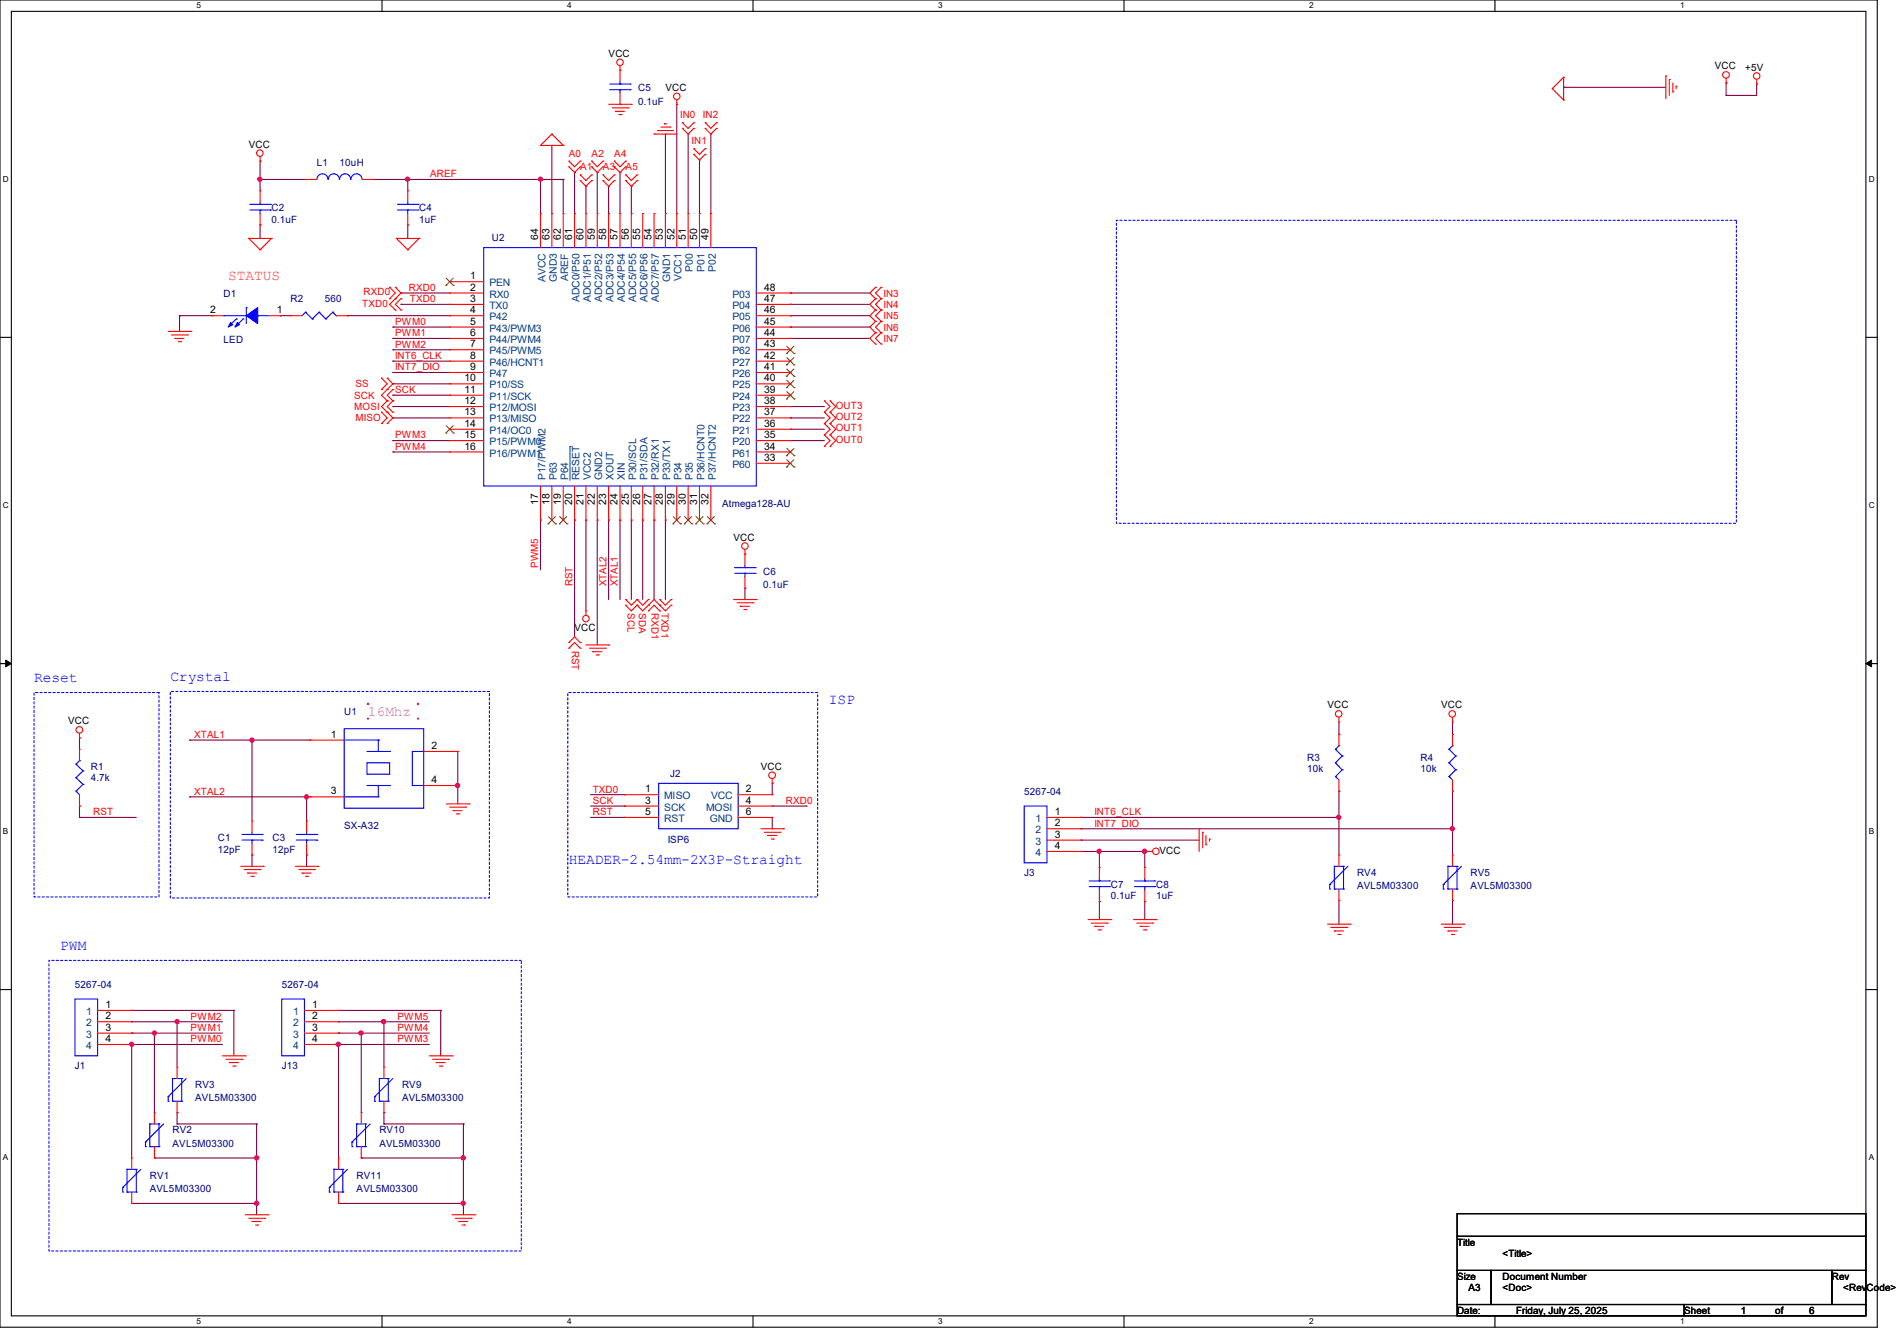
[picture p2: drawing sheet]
<svg xmlns="http://www.w3.org/2000/svg" width="297mm" height="210mm" viewBox="0 0 297 210" stroke-linecap="round" stroke-linejoin="round" font-family="sans-serif">
<path d="M0 0h293.9v207.9h-293.9zM1.8 1.8h290.3v204.3h-290.3z" fill="none" stroke="#000" stroke-width=".17"/>
<g fill="#fff">
<path d="M30.8 .2h.7v1.4h-.7z"/>
<path d="M30.8 206.2h.7v1.4h-.7z"/>
</g>
<path d="M59.8 0v1.8M59.8 206.1v1.8" fill="none" stroke="#000" stroke-width=".17"/>
<g fill="#fff">
<path d="M88.8 .2h.7v1.4h-.7z"/>
<path d="M88.8 206.2h.7v1.4h-.7z"/>
</g>
<path d="M117.9 0v1.8M117.9 206.1v1.8" fill="none" stroke="#000" stroke-width=".17"/>
<g fill="#fff">
<path d="M146.9 .2h.7v1.4h-.7z"/>
<path d="M146.9 206.2h.7v1.4h-.7z"/>
</g>
<path d="M176 0v1.8M176 206.1v1.8" fill="none" stroke="#000" stroke-width=".17"/>
<g fill="#fff">
<path d="M205 .2h.7v1.4h-.7z"/>
<path d="M205 206.2h.7v1.4h-.7z"/>
</g>
<path d="M234.1 0v1.8M234.1 206.1v1.8" fill="none" stroke="#000" stroke-width=".17"/>
<g fill="#fff">
<path d="M263.1 .2h.6v1.4h-.6z"/>
<path d="M263.1 206.2h.6v1.4h-.6z"/>
<path d="M.5 27.3h.9v1.4h-.9z"/>
<path d="M292.6 27.3h.9v1.4h-.9z"/>
<path d="M.5 78.4h.9v1.4h-.9z"/>
<path d="M292.6 78.4h.9v1.4h-.9z"/>
</g>
<path d="M0 52.8h1.8M292.1 52.8h1.8" fill="none" stroke="#000" stroke-width=".17"/>
<g fill="#fff">
<path d="M.5 129.5h.8v1.4h-.8z"/>
<path d="M292.6 129.5h.8v1.4h-.8z"/>
</g>
<path d="M0 103.9h1.8M292.1 103.9h1.8" fill="none" stroke="#000" stroke-width=".17"/>
<path d="M.9 103.4l.9 .5-.9 .5zM292.1 103.9l.9-.5v1z" fill="#000" stroke="#000" stroke-width=".16"/>
<g fill="#fff">
<path d="M.5 180.5h.8v1.4h-.8z"/>
<path d="M292.6 180.5h.8v1.4h-.8z"/>
</g>
<path d="M0 155h1.8M292.1 155h1.8" fill="none" stroke="#000" stroke-width=".17"/>
<path d="M174.8 34.5h97.1v47.5h-97.1zM5.3 108.5h19.6v32h-19.6zM26.7 108.3h49.9v32.3h-49.9zM88.9 108.5h39.1v32h-39.1zM7.7 150.4h73.9v45.5h-73.9z" fill="none" stroke="#00f" stroke-width=".17" stroke-dasharray=".3 .3"/>
<path d="M57.4 110.1h.4v.3h-.4zM65.3 110.1h.3v.3h-.3zM65.3 112.4h.3v.3h-.3zM57.4 112.4h.4v.3h-.4z" fill-rule="evenodd" fill="#f0f"/>
<g fill="none" stroke="#800040" stroke-width=".17">
<path d="M106 16.3h.1M106 16.3v17.1M244.8 13.7h.1M244.8 13.7v.2M244.8 13.7h16M270.3 13h.1M270.3 14.9h.1M270.3 13v1.9M275 13.2h.1M275 13.2v1.7h-4.7M40.7 35.2h.1M40.7 25.2h.1"/>
<path d="M40.7 28.1h.1M40.7 25.2v4.7M40.7 35.2v2.1M40.7 28.1h7.1M58.5 28.1h.1M58.5 28.1h29.7M63.8 35.2h.1M63.8 28.1h.1M63.8 28.1v1.8M63.8 35.2v2.1M84.6 28.1h.1M84.6 28.1v5.3"/>
<path d="M86.4 22.8h.1M86.4 22.8v10.6M88.2 28.1h.1M88.2 28.1v5.3M90 27h.1M90 27v6.4M91.7 29.2h.1M91.7 29.2v4.2M93.5 27h.1M93.5 27v6.4M95.3 29.2h.1M95.3 29.2v4.2"/>
<path d="M97.1 27h.1M97.1 27v6.4M98.8 29.2h.1M98.8 29.2v4.2M104.2 21h.1M104.2 21v12.4M107.7 21h.1M107.7 21v12.4M109.5 25.1h.1M109.5 25.1v8.3M111.3 21h.1M111.3 21v12.4"/>
<path d="M28.1 49.4h.1M28.1 49.4h5.1M28.1 49.4v2.5M43.9 49.4h.1M43.9 49.4h1.6M54.4 49.4h.1M54.4 49.4h16M61.5 51.2h.1M61.5 53h.1M61.5 54.8h.1M61.5 56.6h.1M61.5 58.3h.1"/>
<path d="M61.5 51.2h8.9M61.5 53h8.9M61.5 54.8h8.9M61.5 56.6h8.9M61.5 58.3h8.9M62.8 47.7h.1M62.8 45.9h.1M62.8 47.7h7.6M62.8 45.9h7.6M123.7 45.9h.1M123.7 47.7h.1M123.7 49.4h.1"/>
<path d="M123.7 51.2h.1M123.7 53h.1M123.7 47.7h12.5M123.7 45.9h12.5M123.7 49.4h12.5M123.7 51.2h12.5M123.7 53h12.5M61.5 61.9h.1M61.5 70.8h.1M61.5 69h.1M61.5 63.7h.1M61.5 65.4h.1"/>
<path d="M61.5 60.1h.1M61.5 61.9h8.9M61.5 63.7h8.9M61.5 69h8.9M61.5 65.4h8.9M61.5 70.8h8.9M61.5 60.1h8.9M123.7 63.7h.1M123.7 69h.1M123.7 67.2h.1M123.7 65.4h.1M123.7 63.7h5.4"/>
<path d="M123.7 69h5.4M123.7 67.2h5.4M123.7 65.4h5.4M84.6 81.4h.1M84.6 81.4v7.8M90 81.4h.1M90 81.4v18.3M91.7 81.4h.1M91.7 81.4v14.3M93.5 81.4h.1M93.5 81.4v19.6M95.3 81.4h.1"/>
<path d="M95.3 81.4v12.5M97.1 81.4h.1M97.1 81.4v12.5M98.8 81.4h.1M98.8 81.4v12.5M100.6 81.4h.1M100.6 81.4v12.5M102.4 81.4h.1M102.4 81.4v12.5M104.2 81.4h.1M104.2 81.4v12.5M116.6 92.1h.1"/>
<path d="M116.6 92.1v1.8M12.4 115.6h.1M12.4 115.6v1.7M29.7 115.9h.1M29.7 115.9h18.9M39.5 115.9h.1M39.5 115.9v12.7M71.7 117.7h.1M71.7 117.7v8.2M209.6 115h.1M209.6 113.1v1.9M227.4 115h.1"/>
<path d="M227.4 113.1v1.9M12.4 128h.1M12.4 126.2h.1M12.4 126.2v1.8M12.4 128h8.9M29.7 124.8h.1M29.7 124.8h18.9M39.5 133.9h.1M39.5 133.9v1.8M48 124.8h.1M48 133.9h.1M48 124.8v3.8"/>
<path d="M48 133.9v1.8M71.7 123h.1M92.5 128h5.3M92.5 126.2h5.3M92.5 124.5h5.3M97.8 124.5h.1M97.8 126.2h.1M97.8 128h.1M120.9 122.7h.1M120.9 129.8h.1M120.9 122.7v1.8M120.9 128v1.8"/>
<path d="M120.9 126.2h5.3M126.2 126.2h.1M169.2 131.6h.1M169.2 133.3h.1M169.2 129.8h.1M169.2 128h.1M169.2 128h40.4M169.2 133.3h10.5M169.2 131.6h18.5M169.2 129.8h58.2M172.1 133.3h.1M172.1 133.3v2.5"/>
<path d="M179.2 133.3h.1M179.2 133.3v2.5M209.6 128h.1M209.6 123.9h.1M209.6 123.9v10M227.4 129.8h.1M227.4 123.9h.1M227.4 123.9v10M20.6 158.2h.1M20.6 158.2h16M36.6 158.2h.1M36.6 158.2v7.2"/>
<path d="M53 158.2h.1M53 158.2h16M69 158.2h.1M69 158.2v7.2M172.1 141.2h.1M172.1 141.2v2.8M179.2 141.2h.1M179.2 141.2v2.8M209.6 141h.1M209.6 141v3.7M227.4 141h.1M227.4 141v3.7"/>
<path d="M20.6 163.6h.1M20.6 160h.1M20.6 161.8h.1M20.6 160h14.2M20.6 161.8h14.2M20.6 163.6h14.2M20.6 163.6v17.8M24.2 161.8h.1M24.2 161.8v12.4M27.7 160h.1M27.7 174.2h.1M27.7 176h.1"/>
<path d="M27.7 160v7.1M27.7 174.2v1.8M27.7 176h12.5M40.2 176h.1M40.2 176v14.2M53 163.6h.1M53 160h.1M53 161.8h.1M53 160h14.2M53 161.8h14.2M53 163.6h14.2M53 163.6v17.8"/>
<path d="M56.6 161.8h.1M56.6 161.8v12.4M60.1 160h.1M60.1 174.2h.1M60.1 176h.1M60.1 176h12.5M60.1 160v7.1M60.1 174.2v1.8M72.6 176h.1M72.6 176v14.2M20.6 188.5h.1M20.6 188.5h19.6"/>
<path d="M24.2 181.4h.1M24.2 181.4h16M40.2 188.5h.1M40.2 181.4h.1M53 188.5h.1M53 188.5h19.6M56.6 181.4h.1M56.6 181.4h16M72.6 188.5h.1M72.6 181.4h.1"/>
</g>
<g fill="#f0f" stroke="#f0f" stroke-width=".17">
<circle cx="40.7" cy="28.1" r=".34"/>
<circle cx="63.8" cy="28.1" r=".34"/>
<circle cx="84.6" cy="28.1" r=".34"/>
<circle cx="71.6" cy="123" r=".34"/>
<circle cx="39.5" cy="115.9" r=".34"/>
<circle cx="48" cy="124.8" r=".33"/>
<circle cx="27.7" cy="160" r=".34"/>
<circle cx="24.2" cy="161.8" r=".34"/>
<circle cx="20.6" cy="163.6" r=".34"/>
<circle cx="40.2" cy="188.4" r=".34"/>
<circle cx="40.2" cy="181.3" r=".34"/>
<circle cx="172.1" cy="133.3" r=".34"/>
<circle cx="179.2" cy="133.3" r=".34"/>
<circle cx="60.1" cy="160" r=".34"/>
<circle cx="56.5" cy="161.8" r=".34"/>
<circle cx="53" cy="163.6" r=".34"/>
<circle cx="72.5" cy="188.4" r=".34"/>
<circle cx="72.5" cy="181.3" r=".34"/>
<circle cx="227.4" cy="129.8" r=".34"/>
<circle cx="209.6" cy="128" r=".34"/>
</g>
<g fill="none" stroke="#f00" stroke-width=".17">
<path d="M95.3 16.3h3.5M95.8 16.9h2.5M96.4 17.4h.1M96.4 17.4h1.4M96.9 17.9h.3M97.1 11h.1M97.1 16.3h.1M97.1 10.3v2.5M97.1 14.6v1.7M97.2 17.9h.1M98.3 16.9h.1M98.8 16.3h.1"/>
<path d="M103.5 19.9h1.4M104 19.4h.1M104 19.4h.4M104.9 19.9h.1M106 16.3h.1M106 15.7v.6M106.8 19.2h.1M106.8 19.2l.9 .9 .9-.9M108.6 19.2h.1M110.4 19.2h.1M110.4 19.2l.9 .9 .9-.9M112.2 19.2h.1"/>
<path d="M243 13.9h.1M243 13.9l1.8 1.8M244.8 15.7h.1M244.8 12.1h.1M244.8 12.1v3.6M244.8 12.1l-1.8 1.8M260.8 11.9h.1M260.8 11.9v3.6M261.4 12.4h.1M261.4 12.4v2.5M261.9 14.4h.1M261.9 13v1.4"/>
<path d="M262.4 13.5h.1M262.4 13.5v.4M270.3 13h.1M270.3 12.3v.7M275 13.2h.1M275 12.4v.8M38.9 37.3h.1M38.9 37.3h3.6M38.9 37.3l1.8 1.8M40.7 25.2h.1M40.7 39.1h.1M40.7 29.9h.1"/>
<path d="M40.7 35.2h.1M40.7 24.6v.6M40.7 29.9v1.8M40.7 33.4v1.8M42.5 37.3h.1M42.5 37.3l-1.8 1.8M47.8 28.1h.1M47.8 28.1h1.8M56.7 28.1h1.8M58.5 28.1h.1M62.1 37.3h.1M62.1 37.3h3.5"/>
<path d="M62.1 37.3l1.7 1.8M63.8 39.1h.1M63.8 29.9h.1M63.8 35.2h.1M63.8 29.9v1.8M63.8 33.4v1.8M65.6 37.3h.1M65.6 37.3l-1.8 1.8M84.6 22.8h.1M84.6 33.4h.1M84.6 22.8h3.6M84.6 33.4v5.4"/>
<path d="M86.4 21h.1M86.4 33.4h.1M86.4 21l-1.8 1.8M86.4 21l1.8 1.8M86.4 33.4v5.4M88.2 22.8h.1M88.2 33.4h.1M88.2 33.4v5.4M89.1 26.1h.1M89.1 25.2h.1M89.1 26.1l.9 .9 .8-.9M89.1 25.2l.9 .9 .8-.9"/>
<path d="M90 33.4h.1M90 33.4v5.4M90.8 26.1h.1M90.8 25.2h.1M90.8 28.3h.1M90.8 27.4h.1M90.8 28.3l.9 .9 .9-.9M90.8 27.4l.9 .9 .9-.9M91.7 33.4h.1M91.7 33.4v5.4M92.6 28.3h.1M92.6 27.4h.1"/>
<path d="M92.6 26.1h.1M92.6 25.2h.1M92.6 26.1l.9 .9 .9-.9M92.6 25.2l.9 .9 .9-.9M93.5 33.4h.1M93.5 33.4v5.4M94.4 26.1h.1M94.4 25.2h.1M94.4 28.3h.1M94.4 27.4h.1M94.4 28.3l.9 .9 .9-.9M94.4 27.4l.9 .9 .9-.9"/>
<path d="M95.3 33.4h.1M95.3 33.4v5.4M96.2 28.3h.1M96.2 27.4h.1M96.2 26.1h.1M96.2 25.2h.1M96.2 26.1l.9 .9 .9-.9M96.2 25.2l.9 .9 .9-.9M97.1 33.4h.1M97.1 33.4v5.4M98 26.1h.1M98 25.2h.1"/>
<path d="M98 28.3h.1M98 27.4h.1M98 28.3l.8 .9 .9-.9M98 27.4l.8 .9 .9-.9M98.8 33.4h.1M98.8 33.4v5.4M99.7 28.3h.1M99.7 27.4h.1M100.6 33.4h.1M100.6 33.4v5.4M102.4 21h.1M102.4 33.4h.1"/>
<path d="M102.4 21h3.6M102.4 33.4v5.4M103 20.4h.1M103 20.4h2.5M104.2 33.4h.1M104.2 33.4v5.4M106 33.4h.1M106 33.4v5.4M106.8 20.1h.1M106.8 20.1l.9 .9 .9-.9M107.7 33.4h.1M107.7 33.4v5.4"/>
<path d="M108.6 20.1h.1M108.6 24.2h.1M108.6 23.3h.1M108.6 24.2l.9 .9 .9-.9M108.6 23.3l.9 .9 .9-.9M109.5 33.4h.1M109.5 33.4v5.4M110.4 24.2h.1M110.4 23.3h.1M110.4 20.1h.1M110.4 20.1l.9 .9 .9-.9M111.3 33.4h.1"/>
<path d="M111.3 33.4v5.4M112.2 20.1h.1M26.3 51.9h3.6M26.8 52.5h2.5M27.4 53h.1M27.4 53h1.4M27.9 53.5h.4M28.3 53.5h.1M29.3 52.5h.1M29.9 51.9h.1M33.2 49.4h.1M33.2 49.4h1.8"/>
<path d="M42.1 49.4h1.8M43.9 49.4h.1M45.5 49.4h.1M45.5 49.4h1.8M52.6 49.4h1.8M54.4 49.4h.1M59.7 59.2h.1M59.7 59.2l.9 .9-.9 .9M60.6 59.2h.1M60.6 59.2l.9 .9-1.8 1.8 .9 .9M61 45h.1M61 46.8h.1"/>
<path d="M61 45l.9 .9-.9 .9M61.9 46.8h.1M61.9 45h.1M61.9 48.6h.1M61.9 45l.9 .9-1.8 1.8 .9 .9M62.8 46.8h.1M62.8 48.6h.1M62.8 46.8l-.9 .9 .9 .9M70.4 44.1h.1M70.4 45.9h.1M70.4 47.7h.1M70.4 49.4h.1"/>
<path d="M70.4 51.2h.1M70.4 53h.1M70.4 54.8h.1M70.4 56.6h.1M70.4 58.3h.1M70.4 53h5.3M70.4 49.4h5.3M70.4 44.1h5.3M70.4 45.9h5.3M70.4 47.7h5.3M70.4 51.2h5.3M70.4 54.8h5.3"/>
<path d="M70.4 56.6h5.3M70.4 58.3h5.3M118.4 53h5.3M118.4 49.4h5.3M118.4 45.9h5.3M118.4 47.7h5.3M118.4 51.2h5.3M118.4 54.8h5.3M118.4 56.6h5.3M118.4 58.3h5.3M123.7 58.3h.1M123.7 56.6h.1"/>
<path d="M123.7 54.8h.1M123.7 53h.1M123.7 51.2h.1M123.7 49.4h.1M123.7 47.7h.1M123.7 45.9h.1M137.1 45h.1M137.1 46.8h.1M137.1 48.6h.1M137.1 50.3h.1M137.1 52.1h.1M137.1 53.9h.1"/>
<path d="M137.1 45l-.9 .9 .9 .9M137.1 46.8l-.9 .9 .9 .9M137.1 48.6l-.9 .8 .9 .9M137.1 50.3l-.9 .9 .9 .9M137.1 52.1l-.9 .9 .9 .9M138 46.8h.1M138 45h.1M138 48.6h.1M138 50.3h.1M138 52.1h.1M138 53.9h.1M138 45l-.9 .9 .9 .9"/>
<path d="M138 46.8l-.9 .9 .9 .9M138 48.6l-.9 .8 .9 .9M138 50.3l-.9 .9 .9 .9M138 52.1l-.9 .9 .9 .9M59.7 64.6h.1M59.7 66.3h.1M59.7 61h.1M59.7 64.6l.9 .8-.9 .9M60.6 66.3h.1M60.6 64.6h.1M60.6 62.8h.1M60.6 61h.1"/>
<path d="M60.6 62.8l-.9 .9 1.8 1.7-.9 .9M61.5 62.8h.1M61.5 64.6h.1M61.5 61h.1M61.5 62.8l-.9 .9 .9 .9M61.5 61l-.9 .9 .9 .9M70.4 60.1h.1M70.4 61.9h.1M70.4 63.7h.1M70.4 65.4h.1M70.4 67.2h.1M70.4 69h.1"/>
<path d="M70.4 70.8h.1M70.4 60.1h5.3M70.4 61.9h5.3M70.4 63.7h5.3M70.4 65.4h5.3M70.4 67.2h5.3M70.4 69h5.3M70.4 70.8h5.3M84.6 76.1v5.3M86.4 76.1v5.3M88.2 76.1v5.3M90 76.1v5.3"/>
<path d="M91.7 76.1v5.3M93.5 76.1v5.3M95.3 76.1v5.3M97.1 76.1v5.3M98.8 76.1v5.3M100.6 76.1v5.3M102.4 76.1v5.3M104.2 76.1v5.3M106 76.1v5.3M107.7 76.1v5.3M109.5 76.1v5.3M111.3 76.1v5.3"/>
<path d="M118.4 60.1h5.3M118.4 61.9h5.3M118.4 63.7h5.3M118.4 65.4h5.3M118.4 67.2h5.3M118.4 69h5.3M118.4 70.8h5.3M118.4 72.6h5.3M123.7 72.6h.1M123.7 70.8h.1M123.7 69h.1M123.7 67.2h.1"/>
<path d="M123.7 65.4h.1M123.7 63.7h.1M123.7 61.9h.1M123.7 60.1h.1M129.1 64.6h.1M129.1 62.8h.1M129.1 69.9h.1M129.1 68.1h.1M129.1 66.3h.1M129.1 62.8l.9 .9-.9 .9M129.1 68.1l.9 .9-.9 .9M129.1 66.3l.9 .9-.9 .9"/>
<path d="M129.1 64.6l.9 .8-.9 .9M130 64.6h.1M130 62.8h.1M130 69.9h.1M130 68.1h.1M130 66.3h.1M130 62.8l.9 .9-.9 .9M130 68.1l.9 .9-.9 .9M130 66.3l.9 .9-.9 .9M130 64.6l.9 .8-.9 .9M84.6 81.4h.1M86.4 81.4h.1"/>
<path d="M88.2 81.4h.1M90 81.4h.1M91.7 95.7h.1M91.7 81.4h.1M91.7 95.7v.7M93.5 81.4h.1M95.3 81.4h.1M97.1 81.4h.1M98 94.8h.1M98 93.9h.1M98 94.8l.8 .9 .9-.9M98 93.9l.8 .9 .9-.9"/>
<path d="M98.8 81.4h.1M99.7 94.8h.1M99.7 93.9h.1M99.7 94.8l.9 .9 1.8-1.8 1.8 1.8 .9-.9M99.7 93.9l.9 .9 .9-.9M100.6 81.4h.1M101.5 94.8h.1M101.5 95.7h.1M101.5 93.9h.1M101.5 95.7l.9-.9 .9 .9M102.4 81.4h.1M103.3 94.8h.1"/>
<path d="M103.3 93.9h.1M103.3 95.7h.1M103.3 93.9l.9 .9 .9-.9M104.2 81.4h.1M105.1 94.8h.1M105.1 93.9h.1M106 81.4h.1M107.7 81.4h.1M109.5 81.4h.1M111.3 81.4h.1M114.9 93.9h3.5M115.4 94.4h2.5"/>
<path d="M115.9 95h.1M115.9 95h1.4M116.5 95.5h.3M116.6 86.8h.1M116.6 92.1h.1M116.6 86.1v2.5M116.6 90.3v1.8M116.8 95.5h.1M117.9 94.4h.1M118.4 93.9h.1M12.4 115.6h.1M12.4 117.3h.1"/>
<path d="M12.4 114.9v.7M12.4 117.3v1.8M48.6 115.9h.1M48.6 115.9h5.3M66.3 117.7h5.4M71.7 117.7h.1M89.1 100.6h.1M89.1 101.5h.1M89.1 100.6l.9-.9 .8 .9M89.1 101.5l.9-.9 .8 .9M90.8 100.6h.1M90.8 101.5h.1"/>
<path d="M91.7 101h3.6M92.3 101.5h2.5M92.8 102.1h.1M92.8 102.1h1.4M93.3 102.6h.4M93.7 102.6h.1M94.8 101.5h.1M95.3 101h.1M209.6 113.1h.1M209.6 115h.1M209.6 112.4v.7M209.6 115v1.8"/>
<path d="M227.4 113.1h.1M227.4 115h.1M227.4 112.4v.7M227.4 115v1.8M12.4 126.2h.1M12.4 124.5v1.7M37.7 135.7h3.5M38.2 136.2h2.5M38.8 136.7h.1M38.8 136.7h1.4M39.3 137.2h.4M39.5 128.6h.1"/>
<path d="M39.5 133.9h.1M39.5 128.6v1.7M39.5 132.1v1.8M39.7 137.2h.1M40.7 136.2h.1M41.2 135.7h.1M46.2 135.7h3.6M46.8 136.2h2.4M47.3 136.7h.1M47.3 136.7h1.4M47.8 137.2h.4M48 128.6h.1"/>
<path d="M48 133.9h.1M48 128.6v1.7M48 132.1v1.8M48.2 137.2h.1M48.6 124.8h.1M48.6 124.8h5.3M49.2 136.2h.1M49.8 135.7h.1M66.3 123h5.4M69.9 125.9h3.5M70.4 126.4h2.5M71 127h.1"/>
<path d="M71 127h1.3M71.5 127.5h.3M71.7 123h.1M71.8 127.5h.1M72.9 126.4h.1M73.4 125.9h.1M97.8 124.5h.1M97.8 126.2h.1M97.8 128h.1M97.8 124.5h5.3M97.8 126.2h5.3M97.8 128h5.3"/>
<path d="M115.6 124.5h5.3M115.6 126.2h5.3M115.6 128h5.3M119.1 129.8h3.6M119.7 130.3h2.4M120.2 130.9h.1M120.2 130.9h1.4M120.7 131.4h.4M120.9 122.7h.1M120.9 124.5h.1M120.9 126.2h.1M120.9 128h.1"/>
<path d="M120.9 122v.7M121.1 131.4h.1M122.1 130.3h.1M122.7 129.8h.1M163.9 129.8h5.3M163.9 133.3h5.3M163.9 128h5.3M163.9 131.6h5.3M169.2 128h.1M169.2 129.8h.1M169.2 131.6h.1M169.2 133.3h.1"/>
<path d="M172.1 135.8h.1M172.1 135.8v1.8M172.1 139.4v1.8M179.2 135.8h.1M179.2 135.8v1.8M179.2 139.4v1.8M179.7 133.3h.1M179.7 133.3h.8M187.7 129.8h.1M187.7 129.8v3.5M188.3 130.3h.1M188.3 130.3v2.5"/>
<path d="M188.8 132.3h.1M188.8 130.9v1.4M189.4 131.4h.1M189.4 131.4v.3M209.6 133.9h.1M209.6 123.9h.1M209.6 122.1v1.8M209.6 133.9v1.8M209.6 139.2v1.8M227.4 133.9h.1M227.4 123.9h.1M227.4 122.1v1.8"/>
<path d="M227.4 133.9v1.8M227.4 139.2v1.8M15.3 158.2h5.3M20.6 158.2h.1M47.7 158.2h5.3M53 158.2h.1M170.3 144h3.6M170.9 144.6h2.5M171.4 145.1h.1M171.4 145.1h1.4M171.9 145.6h.4M172.1 141.2h.1"/>
<path d="M172.3 145.6h.1M173.4 144.6h.1M173.9 144h.1M177.5 144h3.5M178 144.6h2.5M178.5 145.1h.1M178.5 145.1h1.4M179 145.6h.4M179.2 141.2h.1M179.4 145.6h.1M180.5 144.6h.1M181 144h.1"/>
<path d="M207.9 144.7h3.5M208.4 145.2h2.5M208.9 145.8h.1M208.9 145.8h1.5M209.5 146.3h.3M209.6 141h.1M209.8 146.3h.1M210.9 145.2h.1M211.4 144.7h.1M225.6 144.7h3.6M226.1 145.2h2.5M226.7 145.8h.1"/>
<path d="M226.7 145.8h1.4M227.2 146.3h.4M227.4 141h.1M227.6 146.3h.1M228.6 145.2h.1M229.2 144.7h.1M15.3 160h5.3M15.3 161.8h5.3M15.3 163.6h5.3M20.6 160h.1M20.6 161.8h.1M20.6 163.6h.1"/>
<path d="M24.2 174.2h.1M24.2 174.2v1.8M24.2 179.6v1.8M27.7 167.1h.1M27.7 174.2h.1M27.7 167.1v1.8M27.7 172.5v1.7M34.8 165.4h3.6M35.4 165.9h2.5M35.9 166.4h.1M35.9 166.4h1.4M36.4 167h.4"/>
<path d="M36.8 167h.1M37.9 165.9h.1M38.4 165.4h.1M47.7 160h5.3M47.7 161.8h5.3M47.7 163.6h5.3M53 160h.1M53 161.8h.1M53 163.6h.1M56.6 174.2h.1M56.6 174.2v1.8M56.6 179.6v1.8"/>
<path d="M60.1 167.1h.1M60.1 174.2h.1M60.1 167.1v1.8M60.1 172.5v1.7M67.2 165.4h3.6M67.7 165.9h2.5M68.3 166.4h.1M68.3 166.4h1.4M68.8 167h.4M69.2 167h.1M70.2 165.9h.1M70.8 165.4h.1"/>
<path d="M20.6 181.4h.1M20.6 188.5h.1M20.6 181.4v1.7M20.6 186.7v1.8M24.2 181.4h.1M38.4 190.2h3.6M38.9 190.8h2.5M39.5 191.3h.1M39.5 191.3h1.4M40 191.9h.3M40.3 191.9h.1M41.4 190.8h.1"/>
<path d="M42 190.2h.1M53 181.4h.1M53 188.5h.1M53 181.4v1.7M53 186.7v1.8M56.6 181.4h.1M70.8 190.2h3.5M71.3 190.8h2.5M71.8 191.3h.1M71.8 191.3h1.4M72.3 191.9h.4M72.7 191.9h.1"/>
<path d="M73.8 190.8h.1M74.3 190.2h.1"/>
<circle cx="97.1" cy="9.8" r=".51"/>
<circle cx="106" cy="15.1" r=".51"/>
<circle cx="270.2" cy="11.7" r=".52"/>
<circle cx="275" cy="11.9" r=".51"/>
<circle cx="40.7" cy="24" r=".51"/>
<circle cx="91.7" cy="96.9" r=".51"/>
<circle cx="116.6" cy="85.5" r=".51"/>
<circle cx="12.4" cy="114.3" r=".52"/>
<circle cx="209.6" cy="111.8" r=".51"/>
<circle cx="227.4" cy="111.8" r=".51"/>
<circle cx="120.9" cy="121.4" r=".52"/>
<circle cx="181" cy="133.3" r=".51"/>
</g>
<path d="M228.1 190.1h64v3.5h-64zM228.1 193.6h64v5.4h-64zM228.1 199h5.4v5.3h-5.4zM233.5 199h53.3v5.3h-53.3zM286.8 199h5.3v5.3h-5.3zM228.1 204.3h35.6v1.8h-35.6zM263.7 204.3h28.4v1.8h-28.4z" fill="none" stroke="#000" stroke-width=".17"/>
<g fill="none" stroke="#00f" stroke-width=".17">
<path d="M95.5 14.1h3.2M95.5 13.2h3.2M97.1 13.2h.1M97.1 14.1h.1M97.1 12.8v.4M97.1 14.1v.5M98.7 14.1h.1M98.7 13.2h.1M39.1 32.9h3.2M39.1 32h3.2M40.7 32h.1M40.7 32.9h.1"/>
<path d="M40.7 31.7v.3M40.7 32.9v.5M42.3 32.9h.1M42.3 32h.1M49.6 28.1a.87 .87 0 0 1 .9-.9 .87 .87 0 0 1 .9 .9M51.4 28.1a.87 .87 0 0 1 .9-.9 .87 .87 0 0 1 .8 .9M53.2 28.1a.87 .87 0 0 1 .8-.9 .87 .87 0 0 1 .9 .9M54.9 28.1a.87 .87 0 0 1 .9-.9 .87 .87 0 0 1 .9 .9M62.2 32.9h3.2M62.2 32h3.2M63.8 32h.1M63.8 32.9h.1"/>
<path d="M63.8 31.7v.3M63.8 32.9v.5M65.4 32.9h.1M65.4 32h.1M75.7 38.8h42.7v37.3h-42.7zM35 49.4h.1M35 49.4h3.6M37 50h.1M37 50l-1.1 1M38.1 50h.1M38.1 50l-1.1 1M38.6 48.2h.1"/>
<path d="M38.6 48.2v2.5M40.3 49.4h.1M40.3 49.4h1.8M47.8 48.9h.1M47.8 48.9l-.5 .5M47.8 48.9l1.1 1.1M48.9 50h.1M50 48.9h.1M50 48.9l-1.1 1.1M50 48.9l1 1.1M51 50h.1M52.1 48.9h.1"/>
<path d="M52.1 48.9l-1.1 1.1M52.1 48.9l.5 .5M52.6 49.4h.1M115 89.8h3.2M115 88.9h3.2M116.6 88.9h.1M116.6 89.8h.1M116.6 88.6v.3M116.6 89.8v.5M118.2 89.8h.1M118.2 88.9h.1M11.9 119.7h.1"/>
<path d="M11.9 119.7l1.1 1M12.4 119.1h.1M12.4 119.1l-.5 .6M53.9 114.1h12.4v12.5h-12.4zM53.9 115.9h5.3M57.4 119.5h3.6v1.7h-3.6zM57.4 117.7h3.6M59.2 115.9h.1M59.2 115.9v1.8M61 117.7h.1M66.3 117.7h.1M66.3 117.7h-1.7v5.3"/>
<path d="M209.1 119.5h.1M209.1 117.3h.1M209.1 119.5l1 1.1M209.1 117.3l1 1.1M209.6 116.8h.1M209.6 116.8l-.5 .5M210.1 118.4h.1M210.1 118.4l-1 1.1M226.9 119.5h.1M226.9 117.3h.1M226.9 119.5l1 1.1M226.9 117.3l1 1.1"/>
<path d="M227.4 116.8h.1M227.4 116.8l-.5 .5M227.9 118.4h.1M227.9 118.4l-1 1.1M11.9 123.9h.1M11.9 121.8h.1M11.9 123.9l.5 .6M11.9 121.8l1.1 1.1M13 122.9h.1M13 120.7h.1M13 122.9l-1.1 1M13 120.7l-1.1 1.1"/>
<path d="M37.9 131.6h3.2M37.9 130.7h3.2M39.5 130.7h.1M39.5 131.6h.1M39.5 130.3v.4M39.5 131.6v.5M41.1 131.6h.1M41.1 130.7h.1M46.4 131.6h3.2M46.4 130.7h3.2M48 130.7h.1M48 131.6h.1"/>
<path d="M48 130.3v.4M48 131.6v.5M49.6 131.6h.1M49.6 130.7h.1M53.9 124.8h5.3M57.4 123h3.6M59.2 124.8h.1M59.2 123h.1M59.2 123v1.8M61 123h.1M64.6 123h.1M64.6 123h1.7"/>
<path d="M66.3 123h.1M103.1 122.7h12.5v7.1h-12.5zM160.4 126.2h3.5v8.9h-3.5zM170.5 138.9h3.2M170.5 138h3.2M172.1 138h.1M172.1 138.9h.1M172.1 137.6v.4M172.1 138.9v.5M173.7 138.9h.1M173.7 138h.1M177.6 138.9h3.2"/>
<path d="M177.6 138h3.2M179.2 138h.1M179.2 138.9h.1M179.2 137.6v.4M179.2 138.9v.5M180.8 138.9h.1M180.8 138h.1M208.2 138.5h.1M208.2 139.2h.1M208.2 138.5v.7M208.9 139.2h.1M208.9 135.7h.1"/>
<path d="M208.9 135.7h1.5M208.9 139.2h1.5M208.9 135.7v3.5M209.1 121.6h.1M209.1 121.6l.5 .5M210.1 120.6h.1M210.1 120.6l-1 1M210.4 135.7h.1M210.4 139.2h.1M210.4 135.7v3.5M211 135.7l-2.8 2.8M226 138.5h.1"/>
<path d="M226 139.2h.1M226 138.5v.7M226.7 139.2h.1M226.7 135.7h.1M226.7 135.7h1.4M226.7 139.2h1.4M226.7 135.7v3.5M226.9 121.6h.1M226.9 121.6l.5 .5M227.9 120.6h.1M227.9 120.6l-1 1M228.1 135.7h.1"/>
<path d="M228.1 139.2h.1M228.1 135.7v3.5M228.8 135.7l-2.8 2.8M11.7 156.5h3.6v8.9h-3.6zM44.1 156.5h3.6v8.9h-3.6zM22.8 178.9h.1M22.8 179.6h.1M22.8 178.9v.7M23.5 179.6h.1M23.5 176h.1M23.5 176h1.4M23.5 179.6h1.4"/>
<path d="M23.5 176v3.6M24.9 176h.1M24.9 179.6h.1M24.9 176v3.6M25.6 176l-2.8 2.9M26.3 171.7h.1M26.3 172.5h.1M26.3 171.7v.8M27 172.5h.1M27 168.9h.1M27 168.9h1.4M27 172.5h1.4"/>
<path d="M27 168.9v3.6M28.4 168.9h.1M28.4 172.5h.1M28.4 168.9v3.6M29.2 168.9l-2.9 2.8M55.1 178.9h.1M55.1 179.6h.1M55.1 178.9v.7M55.8 179.6h.1M55.8 176h.1M55.8 176h1.4M55.8 179.6h1.4"/>
<path d="M55.8 176v3.6M57.2 176h.1M57.2 179.6h.1M57.2 176v3.6M58 176l-2.9 2.9M58.7 171.7h.1M58.7 172.5h.1M58.7 171.7v.8M59.4 172.5h.1M59.4 168.9h.1M59.4 168.9h1.4M59.4 172.5h1.4"/>
<path d="M59.4 168.9v3.6M60.8 168.9h.1M60.8 172.5h.1M60.8 168.9v3.6M61.5 168.9l-2.8 2.8M19.2 186h.1M19.2 186.7h.1M19.2 186v.7M19.9 186.7h.1M19.9 183.1h.1M19.9 183.1h1.4M19.9 186.7h1.4"/>
<path d="M19.9 183.1v3.6M21.3 183.1h.1M21.3 186.7h.1M21.3 183.1v3.6M22.1 183.1l-2.9 2.9M51.6 186h.1M51.6 186.7h.1M51.6 186v.7M52.3 186.7h.1M52.3 183.1h.1M52.3 183.1h1.4M52.3 186.7h1.4"/>
<path d="M52.3 183.1v3.6M53.7 183.1h.1M53.7 186.7h.1M53.7 183.1v3.6M54.4 183.1l-2.8 2.9"/>
</g>
<g fill="#00f" stroke="#00f" stroke-width=".17">
<path d="M38.6 49.4l1.7-1.2v2.5z" fill-rule="evenodd"/>
<path d="M36.1 50.5l.3 .3-.7 .4z" fill-rule="evenodd"/>
<path d="M37.2 50.5l.3 .3-.7 .4z" fill-rule="evenodd"/>
</g>
<g fill="none" stroke="#804000" stroke-width=".16">
<path d="M69.8 44.7h.1M69.8 43.6l1.2 1.1M71 43.6l-1.2 1.1M71 44.7h.1M123.1 58.9h.1M123.1 57.1h.1M123.1 55.4h.1M123.2 59.6l1.1 1.1M123.2 57.8l1.1 1.1M123.2 56l1.1 1.1M123.2 54.2l1.1 1.2M124.3 59.6l-1.2 1.1"/>
<path d="M124.3 57.8l-1.2 1.1M124.3 56l-1.2 1.1M124.3 54.2l-1.2 1.2M124.3 58.9h.1M124.3 57.1h.1M124.3 55.4h.1M69.8 67.8h.1M69.8 66.7l1.2 1.1M71 66.7l-1.2 1.1M71 67.8h.1M123.1 73.2h.1M123.1 71.4h.1"/>
<path d="M123.1 62.5h.1M123.1 60.7h.1M123.2 72l1.1 1.2M123.2 70.2l1.1 1.2M123.2 61.3l1.1 1.2M124.3 72l-1.2 1.2M124.3 70.2l-1.2 1.2M124.3 61.3l-1.2 1.2M124.3 73.2h.1M124.3 71.4h.1M124.3 62.5h.1M124.3 60.7h.1"/>
<path d="M85.8 82h.1M85.9 80.9l1.1 1.1M87 80.9l-1.2 1.1M87 82h.1M87.6 82h.1M87.6 80.9l1.2 1.1M88.7 80.9l-1.1 1.1M88.8 82h.1M105.4 82h.1M105.4 80.9l1.2 1.1M106.5 80.9l-1.1 1.1M106.6 82h.1"/>
<path d="M107.1 82h.1M107.2 80.9l1.1 1.1M108.3 80.9l-1.2 1.1M108.3 82h.1M108.9 82h.1M109 80.9l1.1 1.1M110.1 80.9l-1.2 1.1M110.1 82h.1M110.7 82h.1M110.7 80.9l1.2 1.1M111.8 80.9l-1.1 1.1M111.9 82h.1"/>
</g>
<path d="M89.2 69.9h.1M89.2 69.9v5.3" fill="none" stroke="#004080" stroke-width=".16"/>
<text font-size="2.3" fill="#ff8000" x="35.7" y="43.8">STATUS</text>
<g font-size="2.3" fill="#00f">
<text x="5.3" y="106.8">Reset</text>
<text x="26.7" y="106.6">Crystal</text>
<text x="129.8" y="110.3">ISP</text>
<text x="89.1" y="135.4">HEADER-2.54mm-2X3P-Straight</text>
<text x="9.4" y="148.7">PWM</text>
</g>
<text font-size="2.3" fill="#f0f" x="57.6" y="112.1">16Mhz</text>
<g font-size="1.6">
<text x="95.3" y="8.9">VCC</text>
<text x="268.5" y="10.9">VCC</text>
<text x="273.3" y="11">+5V</text>
<text x="104.2" y="14.2">VCC</text>
<text x="38.9" y="23.1">VCC</text>
<text x="84.2" y="37.5" transform="rotate(-90 84.2 37.5)">64</text>
<text x="86" y="37.5" transform="rotate(-90 86 37.5)">63</text>
<text x="87.8" y="37.5" transform="rotate(-90 87.8 37.5)">62</text>
<text x="89.6" y="37.5" transform="rotate(-90 89.6 37.5)">61</text>
<text x="91.4" y="37.5" transform="rotate(-90 91.4 37.5)">60</text>
<text x="93.1" y="37.5" transform="rotate(-90 93.1 37.5)">59</text>
<text x="94.9" y="37.5" transform="rotate(-90 94.9 37.5)">58</text>
<text x="96.7" y="37.5" transform="rotate(-90 96.7 37.5)">57</text>
<text x="98.5" y="37.5" transform="rotate(-90 98.5 37.5)">56</text>
<text x="100.2" y="37.5" transform="rotate(-90 100.2 37.5)">55</text>
<text x="102" y="37.5" transform="rotate(-90 102 37.5)">54</text>
<text x="103.8" y="37.5" transform="rotate(-90 103.8 37.5)">53</text>
<text x="105.6" y="37.5" transform="rotate(-90 105.6 37.5)">52</text>
<text x="107.4" y="37.5" transform="rotate(-90 107.4 37.5)">51</text>
<text x="109.1" y="37.5" transform="rotate(-90 109.1 37.5)">50</text>
<text x="110.9" y="37.5" transform="rotate(-90 110.9 37.5)">49</text>
<text x="73.6" y="43.7">1</text>
<text x="73.6" y="45.5">2</text>
<text x="73.6" y="47.3">3</text>
<text x="119.6" y="47.3">47</text>
<text x="119.6" y="45.5">48</text>
<text x="32.9" y="49.1">2</text>
<text x="43.3" y="49.1">1</text>
<text x="73.6" y="49.1">4</text>
<text x="73.6" y="50.8">5</text>
<text x="73.6" y="52.6">6</text>
<text x="119.6" y="52.6">44</text>
<text x="119.6" y="50.8">45</text>
<text x="119.6" y="49.1">46</text>
<text x="72.7" y="59.7">10</text>
<text x="73.6" y="54.4">7</text>
<text x="73.6" y="56.2">8</text>
<text x="73.6" y="58">9</text>
<text x="119.6" y="59.7">40</text>
<text x="119.6" y="58">41</text>
<text x="119.6" y="56.2">42</text>
<text x="119.6" y="54.4">43</text>
<text x="72.7" y="61.5">11</text>
<text x="72.7" y="63.3">12</text>
<text x="72.7" y="65.1">13</text>
<text x="119.6" y="65.1">37</text>
<text x="119.6" y="63.3">38</text>
<text x="119.6" y="61.5">39</text>
<text x="72.7" y="66.8">14</text>
<text x="72.7" y="68.6">15</text>
<text x="72.7" y="70.4">16</text>
<text x="119.6" y="70.4">34</text>
<text x="119.6" y="68.6">35</text>
<text x="119.6" y="66.8">36</text>
<text x="119.6" y="72.2">33</text>
<text x="84.2" y="79.1" transform="rotate(-90 84.2 79.1)">17</text>
<text x="86" y="79.1" transform="rotate(-90 86 79.1)">18</text>
<text x="87.8" y="79.1" transform="rotate(-90 87.8 79.1)">19</text>
<text x="89.6" y="79.1" transform="rotate(-90 89.6 79.1)">20</text>
<text x="91.4" y="79.1" transform="rotate(-90 91.4 79.1)">21</text>
<text x="93.1" y="79.1" transform="rotate(-90 93.1 79.1)">22</text>
<text x="94.9" y="79.1" transform="rotate(-90 94.9 79.1)">23</text>
<text x="96.7" y="79.1" transform="rotate(-90 96.7 79.1)">24</text>
<text x="98.5" y="79.1" transform="rotate(-90 98.5 79.1)">25</text>
<text x="100.2" y="79.1" transform="rotate(-90 100.2 79.1)">26</text>
<text x="102" y="79.1" transform="rotate(-90 102 79.1)">27</text>
<text x="103.8" y="79.1" transform="rotate(-90 103.8 79.1)">28</text>
<text x="105.6" y="79.1" transform="rotate(-90 105.6 79.1)">29</text>
<text x="107.4" y="79.1" transform="rotate(-90 107.4 79.1)">30</text>
<text x="109.1" y="79.1" transform="rotate(-90 109.1 79.1)">31</text>
<text x="110.9" y="79.1" transform="rotate(-90 110.9 79.1)">32</text>
<text x="114.8" y="84.7">VCC</text>
<text x="90" y="98.9">VCC</text>
<text x="10.7" y="113.5">VCC</text>
<text x="207.9" y="111">VCC</text>
<text x="225.6" y="111">VCC</text>
<text x="51.8" y="115.5">1</text>
<text x="67.6" y="117.3">2</text>
<text x="51.8" y="124.4">3</text>
<text x="67.6" y="122.6">4</text>
<text x="101" y="124.1">1</text>
<text x="101" y="125.9">3</text>
<text x="116.8" y="124.1">2</text>
<text x="116.8" y="125.9">4</text>
<text x="119.1" y="120.6">VCC</text>
<text x="101" y="127.6">5</text>
<text x="116.8" y="127.6">6</text>
<text x="165.1" y="127.6">1</text>
<text x="165.1" y="129.4">2</text>
<text x="165.1" y="131.2">3</text>
<text x="165.1" y="133">4</text>
<text x="181.5" y="133.7">VCC</text>
<text x="16.5" y="157.9">1</text>
<text x="16.5" y="159.6">2</text>
<text x="16.5" y="161.4">3</text>
<text x="48.9" y="157.9">1</text>
<text x="48.9" y="159.6">2</text>
<text x="48.9" y="161.4">3</text>
<text x="16.5" y="163.2">4</text>
<text x="48.9" y="163.2">4</text>
<text x="228.1" y="195.1">Title</text>
<text x="235.2" y="196.8">&lt;Title&gt;</text>
<text x="228.1" y="200.4">Size</text>
<text x="229.9" y="202.2">A3</text>
<text x="235.2" y="200.4">Document Number</text>
<text x="235.2" y="202.2">&lt;Doc&gt;</text>
<text x="286.8" y="200.4">Rev</text>
<text x="288.6" y="202.2">&lt;RevCode&gt;</text>
<text x="228.1" y="205.7">Date:</text>
<text x="237.4" y="205.7">Friday, July 25, 2025</text>
<text x="263.7" y="205.7">Sheet</text>
<text x="272.6" y="205.7">1</text>
<text x="277.9" y="205.7">of</text>
<text x="283.2" y="205.7">6</text>
</g>
<g font-size="1.6" fill="#000080">
<text x="99.9" y="14.2">C5</text>
<text x="99.9" y="16.4">0.1uF</text>
<text x="49.6" y="26">L1</text>
<text x="53.2" y="26">10uH</text>
<text x="42.5" y="33.1">C2</text>
<text x="42.5" y="34.9">0.1uF</text>
<text x="65.6" y="33.1">C4</text>
<text x="65.6" y="34.9">1uF</text>
<text x="77" y="37.7">U2</text>
<text x="35" y="46.4">D1</text>
<text x="45.5" y="47.3">R2</text>
<text x="50.8" y="47.3">560</text>
<text x="35" y="53.7">LED</text>
<text x="113.1" y="79.3">Atmega128-AU</text>
<text x="119.5" y="90">C6</text>
<text x="119.5" y="92.1">0.1uF</text>
<text x="53.9" y="112">U1</text>
<text x="204.6" y="119.1">R3</text>
<text x="222.4" y="119.1">R4</text>
<text x="14.2" y="120.6">R1</text>
<text x="14.2" y="122.3">4.7k</text>
<text x="104.9" y="121.6">J2</text>
<text x="160.4" y="124.5">5267-04</text>
<text x="204.6" y="120.9">10k</text>
<text x="222.4" y="120.9">10k</text>
<text x="34.1" y="131.8">C1</text>
<text x="42.7" y="131.8">C3</text>
<text x="53.9" y="129.8">SX-A32</text>
<text x="104.6" y="131.9">ISP6</text>
<text x="34.1" y="133.6">12pF</text>
<text x="42.7" y="133.6">12pF</text>
<text x="160.4" y="137.1">J3</text>
<text x="212.5" y="137.1">RV4</text>
<text x="230.2" y="137.1">RV5</text>
<text x="173.9" y="139.1">C7</text>
<text x="173.9" y="140.8">0.1uF</text>
<text x="181" y="139.1">C8</text>
<text x="181" y="140.8">1uF</text>
<text x="212.5" y="139.2">AVL5M03300</text>
<text x="230.2" y="139.2">AVL5M03300</text>
<text x="11.7" y="154.7">5267-04</text>
<text x="44.1" y="154.7">5267-04</text>
<text x="11.7" y="167.3">J1</text>
<text x="44.1" y="167.3">J13</text>
<text x="30.6" y="170.3">RV3</text>
<text x="30.6" y="172.5">AVL5M03300</text>
<text x="62.9" y="170.3">RV9</text>
<text x="62.9" y="172.5">AVL5M03300</text>
<text x="27" y="177.5">RV2</text>
<text x="27" y="179.6">AVL5M03300</text>
<text x="59.4" y="177.5">RV10</text>
<text x="59.4" y="179.6">AVL5M03300</text>
<text x="23.5" y="184.6">RV1</text>
<text x="55.8" y="184.6">RV11</text>
<text x="23.5" y="186.7">AVL5M03300</text>
<text x="55.8" y="186.7">AVL5M03300</text>
</g>
<g font-size="1.6" fill="#f00">
<text x="106.5" y="18.5">IN0</text>
<text x="108.3" y="22.6">IN1</text>
<text x="110.1" y="18.5">IN2</text>
<text x="67.4" y="27.8">AREF</text>
<text x="89.1" y="24.6">A0</text>
<text x="90.8" y="26.7">A1</text>
<text x="92.6" y="24.6">A2</text>
<text x="94.4" y="26.7">A3</text>
<text x="96.2" y="24.6">A4</text>
<text x="98" y="26.7">A5</text>
<text x="56.9" y="46.2">RXD0</text>
<text x="64" y="45.5">RXD0</text>
<text x="64.2" y="47.3">TXD0</text>
<text x="138.3" y="46.4">IN3</text>
<text x="56.7" y="48">TXD0</text>
<text x="61.8" y="50.9">PWM0</text>
<text x="61.8" y="52.7">PWM1</text>
<text x="138.3" y="48.2">IN4</text>
<text x="138.3" y="50">IN5</text>
<text x="138.3" y="51.8">IN6</text>
<text x="138.3" y="53.5">IN7</text>
<text x="61.8" y="54.4">PWM2</text>
<text x="61.8" y="56.2">INT6_CLK</text>
<text x="61.8" y="58">INT7_DIO</text>
<text x="55.5" y="64.2">MOSI</text>
<text x="55.5" y="62.4">SCK</text>
<text x="55.7" y="66">MISO</text>
<text x="55.7" y="60.7">SS</text>
<text x="61.8" y="61.6">SCK</text>
<text x="130.9" y="64">OUT3</text>
<text x="130.9" y="65.8">OUT2</text>
<text x="61.8" y="70.4">PWM4</text>
<text x="61.8" y="68.7">PWM3</text>
<text x="130.9" y="69.3">OUT0</text>
<text x="130.9" y="67.6">OUT1</text>
<text x="84.3" y="88.9" transform="rotate(-90 84.3 88.9)">PWM5</text>
<text x="89.6" y="91.8" transform="rotate(-90 89.6 91.8)">RST</text>
<text x="95" y="91.8" transform="rotate(-90 95 91.8)">XTAL2</text>
<text x="96.7" y="91.8" transform="rotate(-90 96.7 91.8)">XTAL1</text>
<text x="89.5" y="101.9" transform="rotate(90 89.5 101.9)">RST</text>
<text x="98.3" y="96" transform="rotate(90 98.3 96)">SCL</text>
<text x="100" y="96" transform="rotate(90 100 96)">SDA</text>
<text x="102" y="96" transform="rotate(90 102 96)">RXD1</text>
<text x="103.6" y="96" transform="rotate(90 103.6 96)">TXD1</text>
<text x="30.4" y="115.6">XTAL1</text>
<text x="30.4" y="124.5">XTAL2</text>
<text x="92.8" y="124.1">TXD0</text>
<text x="92.8" y="125.9">SCK</text>
<text x="123" y="125.9">RXD0</text>
<text x="14.6" y="127.7">RST</text>
<text x="92.8" y="127.7">RST</text>
<text x="171.4" y="129.5">INT7_DIO</text>
<text x="171.4" y="127.7">INT6_CLK</text>
<text x="29.8" y="159.7">PWM2</text>
<text x="29.8" y="161.5">PWM1</text>
<text x="62.2" y="159.7">PWM5</text>
<text x="62.2" y="161.5">PWM4</text>
<text x="29.8" y="163.2">PWM0</text>
<text x="62.2" y="163.2">PWM3</text>
</g>
<g font-size="1.6" fill="#004080">
<text x="76.6" y="44.8">PEN</text>
<text x="76.6" y="46.6">RX0</text>
<text x="85.4" y="44.2" transform="rotate(-90 85.4 44.2)">AVCC</text>
<text x="87.2" y="44.2" transform="rotate(-90 87.2 44.2)">GND3</text>
<text x="88.9" y="44.1" transform="rotate(-90 88.9 44.1)">AREF</text>
<text x="90.7" y="47.4" transform="rotate(-90 90.7 47.4)">ADC0/P50</text>
<text x="92.5" y="47.4" transform="rotate(-90 92.5 47.4)">ADC1/P51</text>
<text x="94.3" y="47.4" transform="rotate(-90 94.3 47.4)">ADC2/P52</text>
<text x="96.1" y="47.4" transform="rotate(-90 96.1 47.4)">ADC3/P53</text>
<text x="97.8" y="47.4" transform="rotate(-90 97.8 47.4)">ADC4/P54</text>
<text x="99.6" y="47.4" transform="rotate(-90 99.6 47.4)">ADC5/P55</text>
<text x="101.4" y="47.4" transform="rotate(-90 101.4 47.4)">ADC6/P56</text>
<text x="103.2" y="47.4" transform="rotate(-90 103.2 47.4)">ADC7/P57</text>
<text x="104.9" y="44.2" transform="rotate(-90 104.9 44.2)">GND1</text>
<text x="106.7" y="44" transform="rotate(-90 106.7 44)">VCC1</text>
<text x="108.5" y="42.5" transform="rotate(-90 108.5 42.5)">P00</text>
<text x="110.3" y="42.5" transform="rotate(-90 110.3 42.5)">P01</text>
<text x="112.1" y="42.5" transform="rotate(-90 112.1 42.5)">P02</text>
<text x="114.7" y="46.6">P03</text>
<text x="76.6" y="48.4">TX0</text>
<text x="76.6" y="50.2">P42</text>
<text x="76.6" y="51.9">P43/PWM3</text>
<text x="76.6" y="53.7">P44/PWM4</text>
<text x="114.7" y="53.7">P07</text>
<text x="114.7" y="51.9">P06</text>
<text x="114.7" y="50.2">P05</text>
<text x="114.7" y="48.4">P04</text>
<text x="76.6" y="55.5">P45/PWM5</text>
<text x="76.6" y="57.3">P46/HCNT1</text>
<text x="76.6" y="59.1">P47</text>
<text x="114.7" y="59.1">P26</text>
<text x="114.7" y="57.3">P27</text>
<text x="114.7" y="55.5">P62</text>
<text x="76.6" y="60.8">P10/SS</text>
<text x="76.6" y="62.6">P11/SCK</text>
<text x="76.6" y="64.4">P12/MOSI</text>
<text x="114.7" y="64.4">P23</text>
<text x="114.7" y="62.6">P24</text>
<text x="114.7" y="60.8">P25</text>
<text x="76.6" y="66.2">P13/MISO</text>
<text x="76.6" y="67.9">P14/OC0</text>
<text x="76.6" y="69.7">P15/PWM0</text>
<text x="76.6" y="71.5">P16/PWM1</text>
<text x="114.7" y="71.5">P61</text>
<text x="114.7" y="69.7">P20</text>
<text x="114.7" y="67.9">P21</text>
<text x="114.7" y="66.2">P22</text>
<text x="85.4" y="75.2" transform="rotate(-90 85.4 75.2)">P17/PWM2</text>
<text x="87.2" y="75.2" transform="rotate(-90 87.2 75.2)">P63</text>
<text x="88.9" y="75.2" transform="rotate(-90 88.9 75.2)">P64</text>
<text x="90.7" y="75.2" transform="rotate(-90 90.7 75.2)">RESET</text>
<text x="92.5" y="75.2" transform="rotate(-90 92.5 75.2)">VCC2</text>
<text x="94.3" y="75.2" transform="rotate(-90 94.3 75.2)">GND2</text>
<text x="96.1" y="75.2" transform="rotate(-90 96.1 75.2)">XOUT</text>
<text x="97.8" y="75.2" transform="rotate(-90 97.8 75.2)">XIN</text>
<text x="99.6" y="75.2" transform="rotate(-90 99.6 75.2)">P30/SCL</text>
<text x="101.4" y="75.2" transform="rotate(-90 101.4 75.2)">P31/SDA</text>
<text x="103.2" y="75.2" transform="rotate(-90 103.2 75.2)">P32/RX1</text>
<text x="104.9" y="75.2" transform="rotate(-90 104.9 75.2)">P33/TX1</text>
<text x="106.7" y="75.2" transform="rotate(-90 106.7 75.2)">P34</text>
<text x="108.5" y="75.2" transform="rotate(-90 108.5 75.2)">P35</text>
<text x="110.3" y="75.2" transform="rotate(-90 110.3 75.2)">P36/HCNT0</text>
<text x="112.1" y="75.2" transform="rotate(-90 112.1 75.2)">P37/HCNT2</text>
<text x="114.7" y="73.3">P60</text>
<text x="104" y="125.2">MISO</text>
<text x="111.3" y="125.2">VCC</text>
<text x="104" y="127">SCK</text>
<text x="104" y="128.7">RST</text>
<text x="110.6" y="127">MOSI</text>
<text x="111.1" y="128.7">GND</text>
<text x="162.1" y="128.7">1</text>
<text x="162.1" y="130.5">2</text>
<text x="162.1" y="132.3">3</text>
<text x="162.1" y="134.1">4</text>
<text x="13.5" y="159">1</text>
<text x="13.5" y="160.7">2</text>
<text x="45.9" y="159">1</text>
<text x="45.9" y="160.7">2</text>
<text x="13.5" y="162.5">3</text>
<text x="13.5" y="164.3">4</text>
<text x="45.9" y="162.5">3</text>
<text x="45.9" y="164.3">4</text>
</g>
<g font-size="1.3">
<text x="30.8" y="1.3">5</text>
<text x="88.8" y="1.3">4</text>
<text x="146.9" y="1.3">3</text>
<text x="205" y="1.3">2</text>
<text x="263.1" y="1.3">1</text>
<text x=".5" y="28.4">D</text>
<text x="292.6" y="28.4">D</text>
<text x=".5" y="79.5">C</text>
<text x="292.6" y="79.5">C</text>
<text x=".5" y="130.6">B</text>
<text x="292.6" y="130.6">B</text>
<text x=".5" y="181.7">A</text>
<text x="292.6" y="181.7">A</text>
<text x="30.8" y="207.4">5</text>
<text x="88.8" y="207.4">4</text>
<text x="146.9" y="207.4">3</text>
<text x="205" y="207.4">2</text>
<text x="263.1" y="207.4">1</text>
</g>
</svg>
